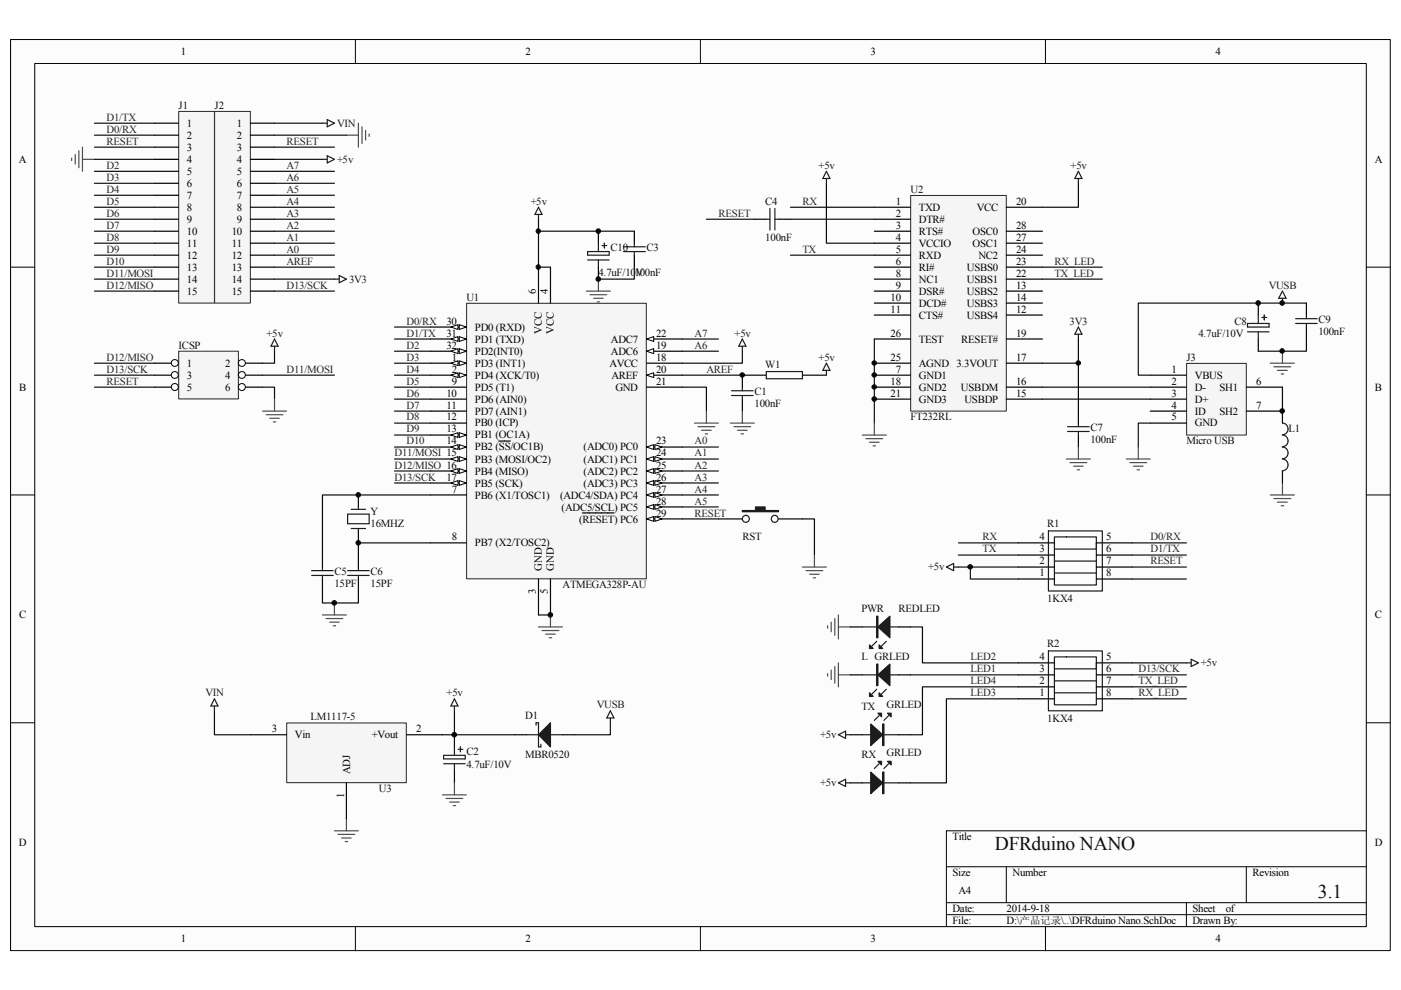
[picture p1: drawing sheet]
<svg xmlns="http://www.w3.org/2000/svg" width="297mm" height="210mm" viewBox="0 0 297 210" stroke-linecap="round" stroke-linejoin="round" font-family="sans-serif">
<path d="M2.3 8.4h292.5v193.1h-292.5z" fill="#fcfcfc"/>
<path d="M2.2 8.4h292.6v193.1h-292.6z" fill="none" stroke="#000" stroke-width=".21"/>
<path d="M7.4 13.5h282.3v183h-282.3z" fill="#fcfcfc"/>
<g fill="none" stroke="#000" stroke-width=".21">
<path d="M7.4 13.5h282.3v183h-282.3zM75.3 8.3v5.1M148.5 8.3v5.1M221.7 8.3v5.1M2.2 56.6h5.1M289.7 56.6h5.1M2.2 104.9h5.1M289.7 104.9h5.1M2.2 153.2h5.1M289.7 153.2h5.1M289.7 176.1h-89v20.4M75.3 196.5v5.1"/>
<path d="M148.5 196.5v5.1M200.7 183.8h89M200.7 191.4h89M200.7 193.9h89M213.4 183.8v7.6M221.7 196.5v5.1M251.5 191.4v5.1M264.2 183.8v7.6"/>
</g>
<path d="M99 64.3h38v58.4h-38z" fill="#f5f5f5"/>
<path d="M98.9 64.3h38.1v58.4h-38.1z" fill="none" stroke="#262626" stroke-width=".21"/>
<path d="M137.1 110h7.6" fill="none" stroke="#000" stroke-width=".25"/>
<path d="M137.1 110l1.5-.5v1z" fill="#fcfcfc"/>
<path d="M137.1 110l1.5-.5v1z" fill="none" stroke="#000" stroke-width=".21"/>
<path d="M138.8 109.5l1.6 .5-1.6 .5z" fill="#fcfcfc"/>
<path d="M138.8 109.5l1.6 .5-1.6 .5z" fill="none" stroke="#000" stroke-width=".21"/>
<path d="M91.3 69.3h7.6M123.5 108.8h6.7" fill="none" stroke="#000" stroke-width=".25"/>
<path d="M97.4 68.8l1.5 .5-1.5 .5z" fill="#fcfcfc"/>
<path d="M97.4 68.8l1.5 .5-1.5 .5z" fill="none" stroke="#000" stroke-width=".21"/>
<path d="M95.6 69.3l1.5-.5v1z" fill="#fcfcfc"/>
<path d="M95.6 69.3l1.5-.5v1z" fill="none" stroke="#000" stroke-width=".21"/>
<path d="M91.3 71.9h7.6" fill="none" stroke="#000" stroke-width=".25"/>
<path d="M97.4 71.4l1.5 .5-1.5 .5z" fill="#fcfcfc"/>
<path d="M97.4 71.4l1.5 .5-1.5 .5z" fill="none" stroke="#000" stroke-width=".21"/>
<path d="M95.6 71.9l1.5-.5v1z" fill="#fcfcfc"/>
<path d="M95.6 71.9l1.5-.5v1z" fill="none" stroke="#000" stroke-width=".21"/>
<path d="M91.3 74.5h7.6" fill="none" stroke="#000" stroke-width=".25"/>
<path d="M97.4 73.9l1.5 .6-1.5 .5z" fill="#fcfcfc"/>
<path d="M97.4 73.9l1.5 .6-1.5 .5z" fill="none" stroke="#000" stroke-width=".21"/>
<path d="M95.6 74.5l1.5-.6v1.1z" fill="#fcfcfc"/>
<path d="M95.6 74.5l1.5-.6v1.1z" fill="none" stroke="#000" stroke-width=".21"/>
<path d="M91.3 77h7.6" fill="none" stroke="#000" stroke-width=".25"/>
<path d="M97.4 76.5l1.5 .5-1.5 .5z" fill="#fcfcfc"/>
<path d="M97.4 76.5l1.5 .5-1.5 .5z" fill="none" stroke="#000" stroke-width=".21"/>
<path d="M95.6 77l1.5-.5v1z" fill="#fcfcfc"/>
<path d="M95.6 77l1.5-.5v1z" fill="none" stroke="#000" stroke-width=".21"/>
<path d="M91.3 79.5h7.6" fill="none" stroke="#000" stroke-width=".25"/>
<path d="M97.4 79l1.5 .5-1.5 .6z" fill="#fcfcfc"/>
<path d="M97.4 79l1.5 .5-1.5 .6z" fill="none" stroke="#000" stroke-width=".21"/>
<path d="M95.6 79.5l1.5-.5v1.1z" fill="#fcfcfc"/>
<path d="M95.6 79.5l1.5-.5v1.1z" fill="none" stroke="#000" stroke-width=".21"/>
<path d="M114.2 56.6v7.7M91.3 82.1h7.6M91.3 84.6h7.6M91.3 87.2h7.6M91.3 89.7h7.6M91.3 92.2h7.6M91.3 104.9h7.6M91.3 115.1h7.6M114.2 122.8v7.6" fill="none" stroke="#000" stroke-width=".25"/>
<path d="M97.4 91.7l1.5 .5-1.5 .6z" fill="#fcfcfc"/>
<path d="M97.4 91.7l1.5 .5-1.5 .6z" fill="none" stroke="#000" stroke-width=".21"/>
<path d="M95.6 92.2l1.5-.5v1.1z" fill="#fcfcfc"/>
<path d="M95.6 92.2l1.5-.5v1.1z" fill="none" stroke="#000" stroke-width=".21"/>
<path d="M91.3 94.8h7.6" fill="none" stroke="#000" stroke-width=".25"/>
<path d="M97.4 94.3l1.5 .5-1.5 .5z" fill="#fcfcfc"/>
<path d="M97.4 94.3l1.5 .5-1.5 .5z" fill="none" stroke="#000" stroke-width=".21"/>
<path d="M95.6 94.8l1.5-.5v1z" fill="#fcfcfc"/>
<path d="M95.6 94.8l1.5-.5v1z" fill="none" stroke="#000" stroke-width=".21"/>
<path d="M91.3 97.3h7.6M105.7 93.5h2.5" fill="none" stroke="#000" stroke-width=".25"/>
<path d="M97.4 96.8l1.5 .5-1.5 .5z" fill="#fcfcfc"/>
<path d="M97.4 96.8l1.5 .5-1.5 .5z" fill="none" stroke="#000" stroke-width=".21"/>
<path d="M95.6 97.3l1.5-.5v1z" fill="#fcfcfc"/>
<path d="M95.6 97.3l1.5-.5v1z" fill="none" stroke="#000" stroke-width=".21"/>
<path d="M91.3 99.9h7.6" fill="none" stroke="#000" stroke-width=".25"/>
<path d="M97.4 99.4l1.5 .5-1.5 .5z" fill="#fcfcfc"/>
<path d="M97.4 99.4l1.5 .5-1.5 .5z" fill="none" stroke="#000" stroke-width=".21"/>
<path d="M95.6 99.9l1.5-.5v1z" fill="#fcfcfc"/>
<path d="M95.6 99.9l1.5-.5v1z" fill="none" stroke="#000" stroke-width=".21"/>
<path d="M91.3 102.4h7.6" fill="none" stroke="#000" stroke-width=".25"/>
<path d="M97.4 101.9l1.5 .5-1.5 .5z" fill="#fcfcfc"/>
<path d="M97.4 101.9l1.5 .5-1.5 .5z" fill="none" stroke="#000" stroke-width=".21"/>
<path d="M95.6 102.4l1.5-.5v1z" fill="#fcfcfc"/>
<path d="M95.6 102.4l1.5-.5v1z" fill="none" stroke="#000" stroke-width=".21"/>
<path d="M137.1 77h7.6M137.1 79.5h7.6" fill="none" stroke="#000" stroke-width=".25"/>
<path d="M137.1 79.5l1.5-.5v1.1z" fill="#fcfcfc"/>
<path d="M137.1 79.5l1.5-.5v1.1z" fill="none" stroke="#000" stroke-width=".21"/>
<path d="M137.1 82.1h7.6M137.1 94.8h7.6" fill="none" stroke="#000" stroke-width=".25"/>
<path d="M137.1 94.8l1.5-.5v1z" fill="#fcfcfc"/>
<path d="M137.1 94.8l1.5-.5v1z" fill="none" stroke="#000" stroke-width=".21"/>
<path d="M138.8 94.3l1.6 .5-1.6 .5z" fill="#fcfcfc"/>
<path d="M138.8 94.3l1.6 .5-1.6 .5z" fill="none" stroke="#000" stroke-width=".21"/>
<path d="M137.1 97.3h7.6" fill="none" stroke="#000" stroke-width=".25"/>
<path d="M137.1 97.3l1.5-.5v1z" fill="#fcfcfc"/>
<path d="M137.1 97.3l1.5-.5v1z" fill="none" stroke="#000" stroke-width=".21"/>
<path d="M138.8 96.8l1.6 .5-1.6 .5z" fill="#fcfcfc"/>
<path d="M138.8 96.8l1.6 .5-1.6 .5z" fill="none" stroke="#000" stroke-width=".21"/>
<path d="M137.1 99.9h7.6" fill="none" stroke="#000" stroke-width=".25"/>
<path d="M137.1 99.9l1.5-.5v1z" fill="#fcfcfc"/>
<path d="M137.1 99.9l1.5-.5v1z" fill="none" stroke="#000" stroke-width=".21"/>
<path d="M138.8 99.4l1.6 .5-1.6 .5z" fill="#fcfcfc"/>
<path d="M138.8 99.4l1.6 .5-1.6 .5z" fill="none" stroke="#000" stroke-width=".21"/>
<path d="M137.1 102.4h7.6" fill="none" stroke="#000" stroke-width=".25"/>
<path d="M137.1 102.4l1.5-.5v1z" fill="#fcfcfc"/>
<path d="M137.1 102.4l1.5-.5v1z" fill="none" stroke="#000" stroke-width=".21"/>
<path d="M138.8 101.9l1.6 .5-1.6 .5z" fill="#fcfcfc"/>
<path d="M138.8 101.9l1.6 .5-1.6 .5z" fill="none" stroke="#000" stroke-width=".21"/>
<path d="M137.1 104.9h7.6" fill="none" stroke="#000" stroke-width=".25"/>
<path d="M137.1 104.9l1.5-.5v1.1z" fill="#fcfcfc"/>
<path d="M137.1 104.9l1.5-.5v1.1z" fill="none" stroke="#000" stroke-width=".21"/>
<path d="M138.8 104.4l1.6 .5-1.6 .6z" fill="#fcfcfc"/>
<path d="M138.8 104.4l1.6 .5-1.6 .6z" fill="none" stroke="#000" stroke-width=".21"/>
<path d="M137.1 107.5h7.6" fill="none" stroke="#000" stroke-width=".25"/>
<path d="M137.1 107.5l1.5-.5v1z" fill="#fcfcfc"/>
<path d="M137.1 107.5l1.5-.5v1z" fill="none" stroke="#000" stroke-width=".21"/>
<path d="M138.8 107l1.6 .5-1.6 .5z" fill="#fcfcfc"/>
<path d="M138.8 107l1.6 .5-1.6 .5z" fill="none" stroke="#000" stroke-width=".21"/>
<path d="M137.1 74.5h7.6" fill="none" stroke="#000" stroke-width=".25"/>
<path d="M137.1 74.5l1.5-.6v1.1z" fill="#fcfcfc"/>
<path d="M137.1 74.5l1.5-.6v1.1z" fill="none" stroke="#000" stroke-width=".21"/>
<path d="M137.1 71.9h7.6" fill="none" stroke="#000" stroke-width=".25"/>
<path d="M137.1 71.9l1.5-.5v1z" fill="#fcfcfc"/>
<path d="M137.1 71.9l1.5-.5v1z" fill="none" stroke="#000" stroke-width=".21"/>
<path d="M116.7 56.6v7.7M116.7 122.8v7.6" fill="none" stroke="#000" stroke-width=".25"/>
<path d="M193.1 41.5h20.3v45.7h-20.3z" fill="#f5f5f5"/>
<path d="M193.1 41.4h20.3v45.8h-20.3z" fill="none" stroke="#262626" stroke-width=".21"/>
<g fill="none" stroke="#000" stroke-width=".25">
<path d="M185.4 43.9h7.6M185.4 46.5h7.6M185.4 49h7.6M185.4 51.6h7.6M185.4 54.1h7.6M185.4 56.6h7.6M185.4 59.2h7.6M213.4 43.9h7.6M213.4 49h7.6M213.4 51.6h7.6M213.4 54.1h7.6M213.4 56.6h7.6"/>
<path d="M213.4 59.2h7.6M185.4 61.7h7.6M185.4 64.3h7.6M185.4 66.8h7.6M185.4 71.9h7.6M185.4 77h7.6M185.4 79.5h7.6M213.4 61.7h7.6M213.4 64.3h7.6M213.4 66.8h7.6M213.4 71.9h7.6M213.4 77h7.6"/>
<path d="M185.4 82.1h7.6M185.4 84.6h7.6M213.4 82.1h7.6M213.4 84.6h7.6M228.6 87.2v2.5M228.6 92.2v2.6M180.3 166h2.5M190.5 166h2.5"/>
</g>
<g fill="none" stroke="#1c1c1c" stroke-width=".25">
<path d="M175.2 36.3l.8 1.5h-1.5zM175.2 37.8v1.1M228.6 36.3l.8 1.5h-1.5zM228.6 37.8v1.1M228.6 70.9v1M228.6 69.3l.8 1.6h-1.5zM226.4 91.5h4.5M226.4 90.5h4.5M228.6 89.7v.8M228.6 91.5v.7M182.8 166h7.7M186.4 161.9l-1 1"/>
<path d="M188.4 161.9l-1 1"/>
</g>
<path d="M175.2 38.9v12.7h10.2M228.6 38.9v5h-7.6M221 82.1h22.9M221 84.6h22.9" fill="none" stroke="#0e0e0e" stroke-width=".25"/>
<path d="M184.6 163.7l2.6 2.3-2.6 2.3z" fill="#1c1c1c"/>
<path d="M184.6 163.7l2.6 2.3-2.6 2.3zM187.2 163.7h.2v4.6h-.2zM187.3 163.7v4.6" fill="none" stroke="#1c1c1c" stroke-width=".25"/>
<path d="M188.2 161.4h.7v.8z" fill="#1c1c1c"/>
<path d="M188.2 161.4h.7v.8z" fill="none" stroke="#1c1c1c" stroke-width=".25"/>
<path d="M186.1 161.4h.8v.8z" fill="#1c1c1c"/>
<path d="M182.8 155.8h7.7M186.4 151.7l-1 1M188.4 151.7l-1 1M186.1 161.4h.8v.8z" fill="none" stroke="#1c1c1c" stroke-width=".25"/>
<path d="M180.3 155.8h2.5M190.5 155.8h2.5" fill="none" stroke="#000" stroke-width=".25"/>
<path d="M184.6 153.5l2.6 2.3-2.6 2.3z" fill="#1c1c1c"/>
<path d="M184.6 153.5l2.6 2.3-2.6 2.3zM187.2 153.5h.2v4.6h-.2zM187.3 153.5v4.6" fill="none" stroke="#1c1c1c" stroke-width=".25"/>
<path d="M188.2 151.2h.7v.8z" fill="#1c1c1c"/>
<path d="M188.2 151.2h.7v.8z" fill="none" stroke="#1c1c1c" stroke-width=".25"/>
<path d="M186.1 151.2h.8v.8z" fill="#1c1c1c"/>
<g fill="none" stroke="#1c1c1c" stroke-width=".25">
<path d="M114.2 43.9l.7 1.6h-1.5zM114.2 45.5v1M124.6 53.3h4.6v.8h-4.6zM124.6 55.1h4.6M126.9 51.6v1.7M126.9 55.1v1.5M127.6 52.1h1M128.1 51.6v1M132.2 53.3h4.6M132.2 52.3h4.6M134.5 51.6v.7M134.5 53.3v.8"/>
<path d="M162.5 46.5h.7M163.2 44.2v4.6M164.3 46.5h.8M164.3 44.2v4.6M157.4 71.9l.8 1.5h-1.6zM157.4 73.4v1.1M264.5 68.6h4.6v.7h-4.6zM264.5 70.4h4.6M266.8 66.8v1.8M266.8 70.4v1.5M267.5 67.3h1.1M268.1 66.8v1"/>
<path d="M274.7 68.6h4.6M274.7 67.6h4.6M277 66.8v.8M277 68.6v.7M155.1 83.9h4.6M155.1 82.8h4.6M157.4 82.1v.7M157.4 83.9v.7M73.7 109h4.6v2h-4.6zM74.5 108h3M74.5 112.1h3M76 107.5v.5"/>
<path d="M76 112.1v.5M66.1 121h4.6M66.1 122h4.6M68.4 120.2v.8M68.4 122v.8M73.7 121h4.6M73.7 122h4.6M76 120.2v.8M76 122v.8M96.3 158.4v1.7M97.1 158.9h1M97.6 158.4v1"/>
<path d="M111.6 155.8h2.6M113.7 153.8v-.6h.5v5.2h.5v-.6M116.7 155.8h2.5M177.8 155.8l1.5-.8v1.5zM179.3 155.8h1M186.1 151.2h.8v.8zM94.1 160.1h4.5v.8h-4.5zM94.1 161.9h4.5M96.3 161.9v1.5"/>
</g>
<g fill="none" stroke="#0e0e0e" stroke-width=".25">
<path d="M114.2 49h20.3M134.5 56.6v2.6h-7.6M149.8 46.5h10.1M167.6 54.1h17.8M167.6 43.9h17.8M167.6 46.5h17.8M83.6 71.9h7.7M83.6 74.5h7.7M83.6 69.3h7.7M83.6 79.5h7.7M83.6 77h7.7M144.7 71.9h7.6"/>
<path d="M144.7 74.5h7.6M144.7 79.5h12.7M157.4 74.5v2.5h-12.7M277 71.9v2.6h-10.2M83.6 94.8h7.7M83.6 97.3h7.7M83.6 99.9h7.7M83.6 82.1h7.7M83.6 84.6h7.7M83.6 87.2h7.7M83.6 89.7h7.7M83.6 92.2h7.7"/>
<path d="M144.7 82.1h5.1v5.1M144.7 94.8h7.6M144.7 97.3h7.6M144.7 99.9h7.6M83.6 102.4h7.7M91.3 104.9h-22.9v12.8M91.3 115.1h-15.3v2.6M144.7 102.4h7.6M144.7 104.9h7.6M144.7 107.5h7.6M144.7 110h7.6M170.1 110h2.6v7.7"/>
<path d="M68.4 125.3v2.5h7.6v-2.5M114.2 130.4h2.5"/>
</g>
<g fill="none" stroke="#000" stroke-width=".25">
<path d="M126.9 49v2.6M126.9 56.6v2.6M134.5 49v2.6M134.5 54.1v2.5M159.9 46.5h2.6M165.1 46.5h2.5M157.4 79.5v2.6M266.8 64.3v2.5M266.8 71.9v2.6M277 64.3v2.5M277 69.3v2.6M157.4 84.6v2.6"/>
<path d="M68.4 117.7v2.5M76 104.9v2.6M76 112.6v2.5M76 117.7v2.5M68.4 122.8v2.5M76 122.8v2.5M96.3 155.8v2.6M109 155.8h2.6M119.2 155.8h2.6M96.3 163.4v2.6"/>
</g>
<g fill="none" stroke="#4c4c4c" stroke-width=".25">
<path d="M126.9 59.2v2.5M124.3 61.7h5.1M125.1 62.5h3.5M125.9 63.2h2M126.6 64h.5M269.3 77h5.1M270.1 77.8h3.6M270.8 78.5h2.1M271.6 79.3h.6M271.9 74.5v2.5M147.2 89.7h5.1M148 90.5h3.5"/>
<path d="M148.8 91.2h2M149.5 92h.5M149.8 87.2v2.5M154.9 89.7h5M155.6 90.5h3.6M156.4 91.2h2M157.1 92h.5M157.4 87.2v2.5M226.1 97.3h5.1M226.9 98.1h3.5M227.6 98.8h2.1M228.4 99.6h.5"/>
<path d="M228.6 94.8v2.5M172.7 117.7v2.5M68.4 130.4h5M69.1 131.1h3.6M69.9 131.9h2M70.7 132.7h.5M70.9 127.8v2.6M114.2 132.9h5M114.9 133.7h3.6M115.7 134.5h2M116.5 135.2h.5M116.7 130.4v2.5"/>
<path d="M170.1 120.2h5.1M170.9 121h3.6M171.7 121.8h2M172.4 122.5h.5M175.5 132.7v.5M176.2 131.9v2M177 131.1v3.6M177.8 132.9h2.5M177.8 130.4v5.1"/>
</g>
<path d="M114.2 155.8l2.5-2.6v5.2z" fill="#1c1c1c"/>
<path d="M45.5 148.2l.7 1.5h-1.5zM45.5 149.7v1M96.3 148.2l.8 1.5h-1.5zM96.3 149.7v1M114.2 155.8l2.5-2.6v5.2zM129.4 150.7l.8 1.5h-1.6zM129.4 152.2v1" fill="none" stroke="#1c1c1c" stroke-width=".25"/>
<path d="M45.5 150.7v5.1h7.6M96.3 155.8h12.7M129.4 153.2v2.6h-7.6" fill="none" stroke="#0e0e0e" stroke-width=".25"/>
<path d="M175.5 142.8v.5M176.2 142.1v2M177 141.3v3.6M177.8 140.5v5.1M177.8 143.1h2.5M70.9 176.1h5.1M71.7 176.9h3.5M72.4 177.7h2.1M73.2 178.4h.5M73.4 173.6v2.5" fill="none" stroke="#4c4c4c" stroke-width=".25"/>
<path d="M37.9 74.5h12.6v10.1h-12.6z" fill="#f5f5f5"/>
<path d="M37.9 74.5h12.6v10.1h-12.6z" fill="none" stroke="#262626" stroke-width=".21"/>
<path d="M32.8 77h5" fill="none" stroke="#000" stroke-width=".25"/>
<circle cx="37.1" cy="77" r=".74" fill="#fcfcfc"/>
<circle cx="37.1" cy="77" r=".74" fill="none" stroke="#000" stroke-width=".21"/>
<path d="M50.5 77h5.2" fill="none" stroke="#000" stroke-width=".25"/>
<circle cx="51.3" cy="77" r=".73" fill="#fcfcfc"/>
<circle cx="51.3" cy="77" r=".73" fill="none" stroke="#000" stroke-width=".21"/>
<path d="M32.8 79.5h5" fill="none" stroke="#000" stroke-width=".25"/>
<circle cx="37.1" cy="79.5" r=".74" fill="#fcfcfc"/>
<circle cx="37.1" cy="79.5" r=".74" fill="none" stroke="#000" stroke-width=".21"/>
<path d="M50.5 79.5h5.2" fill="none" stroke="#000" stroke-width=".25"/>
<circle cx="51.3" cy="79.5" r=".73" fill="#fcfcfc"/>
<circle cx="51.3" cy="79.5" r=".73" fill="none" stroke="#000" stroke-width=".21"/>
<path d="M32.8 82.1h5" fill="none" stroke="#000" stroke-width=".25"/>
<circle cx="37.1" cy="82.1" r=".74" fill="#fcfcfc"/>
<circle cx="37.1" cy="82.1" r=".74" fill="none" stroke="#000" stroke-width=".21"/>
<path d="M50.5 82.1h5.2" fill="none" stroke="#000" stroke-width=".25"/>
<circle cx="51.3" cy="82.1" r=".74" fill="#fcfcfc"/>
<circle cx="51.3" cy="82.1" r=".74" fill="none" stroke="#000" stroke-width=".21"/>
<path d="M20 77h12.8M20 79.5h12.8M55.7 79.5h15.2M58.2 74.5v2.5h-2.5M20 82.1h12.8M55.7 82.1h2.5v2.5" fill="none" stroke="#0e0e0e" stroke-width=".25"/>
<path d="M55.7 87.2h5M56.4 87.9h3.6M57.2 88.7h2M58 89.5h.5M58.2 84.6v2.6" fill="none" stroke="#4c4c4c" stroke-width=".25"/>
<path d="M58.2 71.9l.8 1.5h-1.6zM58.2 73.4v1.1" fill="none" stroke="#1c1c1c" stroke-width=".25"/>
<path d="M152.3 110h5.1M165.1 110h5" fill="none" stroke="#000" stroke-width=".25"/>
<path d="M157.4 108.2h2.8v-.7h2v.7h2.9v.3h-7.7z" fill-rule="evenodd" fill="#1c1c1c"/>
<g fill="none" stroke="#1c1c1c" stroke-width=".25">
<path d="M162.5 78.8h7.6v1.5h-7.6zM175.2 77l.8 1.5h-1.5zM175.2 78.5v1M157.4 108.2h2.8v-.7h2v.7h2.9v.3h-7.7zM200.7 120.2l1.5-.7v1.5zM202.2 120.2h1M252.6 139.8l1.5 .7-1.5 .8zM251.5 140.5h1.1"/>
<circle cx="158.1" cy="110" r=".74"/>
<circle cx="164.2" cy="110" r=".73"/>
</g>
<path d="M157.4 79.5h5.1M170.1 79.5h5.1" fill="none" stroke="#000" stroke-width=".25"/>
<g fill="none" stroke="#0e0e0e" stroke-width=".25">
<path d="M221 56.6h12.7M221 59.2h12.7M185.4 71.9v17.8M203.2 115.1h12.7M203.2 117.7h12.7M240.1 115.1h11.4M240.1 117.7h11.4M193 132.9h2.6v7.6h20.3M203.2 120.2h12.7M205.7 120.2v2.6h10.2M240.1 120.2h11.4M240.1 122.8h11.4"/>
<path d="M193 143.1h22.9M215.9 145.6h-20.3v10.2h-2.6M215.9 148.2h-15.2v17.8h-7.7M240.1 143.1h11.4M240.1 140.5h11.4M240.1 145.6h11.4M240.1 148.2h11.4"/>
</g>
<path d="M182.8 92.2h5.1M183.6 93h3.6M184.4 93.8h2M185.1 94.5h.5M185.4 89.7v2.5" fill="none" stroke="#4c4c4c" stroke-width=".25"/>
<path d="M45.5 23.7h7.6v40.6h-7.6z" fill="#f5f5f5"/>
<path d="M45.5 23.6h7.6v40.7h-7.6z" fill="none" stroke="#262626" stroke-width=".21"/>
<g fill="none" stroke="#000" stroke-width=".25">
<path d="M53.1 26.1h5.1M53.1 28.7h5.1M53.1 31.2h5.1M53.1 33.8h5.1M53.1 36.3h5.1M53.1 38.9h5.1M53.1 41.4h5.1M53.1 43.9h5.1M53.1 46.5h5.1M53.1 49h5.1M53.1 51.6h5.1M53.1 54.1h5.1"/>
<path d="M53.1 56.6h5.1M53.1 59.2h5.1M53.1 61.7h5.1"/>
</g>
<path d="M37.9 23.7h7.6v40.6h-7.6z" fill="#f5f5f5"/>
<path d="M37.9 23.6h7.6v40.7h-7.6z" fill="none" stroke="#262626" stroke-width=".21"/>
<g fill="none" stroke="#000" stroke-width=".25">
<path d="M32.8 26.1h5M32.8 28.7h5M32.8 31.2h5M32.8 33.8h5M32.8 36.3h5M32.8 38.9h5M32.8 41.4h5M32.8 43.9h5M32.8 46.5h5M32.8 49h5M32.8 51.6h5M32.8 54.1h5"/>
<path d="M32.8 56.6h5M32.8 59.2h5M32.8 61.7h5"/>
</g>
<g fill="none" stroke="#0e0e0e" stroke-width=".25">
<path d="M20 26.1h12.8M20 28.7h12.8M20 31.2h12.8M20 36.3h12.8M20 38.9h12.8M58.2 31.2h12.7M58.2 36.3h12.7M58.2 38.9h12.7M20 41.4h12.8M20 43.9h12.8M20 46.5h12.8M20 49h12.8"/>
<path d="M20 51.6h12.8M20 54.1h12.8M20 56.6h12.8M20 59.2h12.8M58.2 41.4h12.7M58.2 43.9h12.7M58.2 46.5h12.7M58.2 49h12.7M58.2 51.6h12.7M58.2 54.1h12.7M58.2 56.6h12.7M20 61.7h12.8"/>
<path d="M58.2 61.7h12.7"/>
</g>
<path d="M15.2 33.5v.5M16 32.8v2M16.7 32v3.6M17.5 31.2v5.1M17.5 33.8h2.5M73.4 28.7h2.6M76 26.1v5.1M76.7 26.9v3.5M77.5 27.6v2.1M78.3 28.4v.5" fill="none" stroke="#4c4c4c" stroke-width=".25"/>
<path d="M68.4 33.8h1M68.4 26.1h1M69.4 33l1.5 .8-1.5 .7zM69.4 25.4l1.5 .7-1.5 .8zM70.9 59.2h1M71.9 58.4l1.5 .8-1.5 .7z" fill="none" stroke="#1c1c1c" stroke-width=".25"/>
<path d="M251.6 77.1h12.6v15.1h-12.6z" fill="#f5f5f5"/>
<path d="M251.6 77h12.6v15.2h-12.6z" fill="none" stroke="#262626" stroke-width=".21"/>
<path d="M243.9 79.5h7.6M243.9 82.1h7.6M243.9 84.6h7.6M243.9 87.2h7.6M243.9 89.7h7.6M264.2 82.1h7.7M264.2 87.2h7.7M180.3 132.9h2.5M190.5 132.9h2.5" fill="none" stroke="#000" stroke-width=".25"/>
<path d="M277 64.3h-35.7v15.2h2.6M243.9 89.7h-2.6v5.1" fill="none" stroke="#0e0e0e" stroke-width=".25"/>
<path d="M238.8 97.3h5.1M239.6 98.1h3.5M240.3 98.8h2.1M241.1 99.6h.5M241.3 94.8v2.5M269.3 104.9h5.1M270.1 105.7h3.6M270.8 106.5h2.1M271.6 107.2h.6M271.9 102.4v2.5" fill="none" stroke="#4c4c4c" stroke-width=".25"/>
<path d="M271.9 61.7l.8 1.5h-1.6zM271.9 63.2v1.1M182.8 132.9h7.7M185.9 136l-1 1M187.9 136l-1 1" fill="none" stroke="#1c1c1c" stroke-width=".25"/>
<path d="M186.1 132.9l2.6-2.3v4.6z" fill="#1c1c1c"/>
<path d="M185.9 130.6h.2v4.6h-.2zM186 130.6v4.6M186.1 132.9l2.6-2.3v4.6z" fill="none" stroke="#1c1c1c" stroke-width=".25"/>
<path d="M184.4 136.7l.7 .8h-.7z" fill="#1c1c1c"/>
<path d="M184.4 136.7l.7 .8h-.7z" fill="none" stroke="#1c1c1c" stroke-width=".25"/>
<path d="M186.4 136.7l.8 .8h-.8z" fill="#1c1c1c"/>
<path d="M186.4 136.7l.8 .8h-.8zM182.8 143.1h7.7M185.9 146.1l-1 1.1M187.9 146.1l-1 1.1" fill="none" stroke="#1c1c1c" stroke-width=".25"/>
<path d="M180.3 143.1h2.5M190.5 143.1h2.5" fill="none" stroke="#000" stroke-width=".25"/>
<path d="M186.1 143.1l2.6-2.3v4.6z" fill="#1c1c1c"/>
<path d="M185.9 140.8h.2v4.6h-.2zM186 140.8v4.6M186.1 143.1l2.6-2.3v4.6z" fill="none" stroke="#1c1c1c" stroke-width=".25"/>
<path d="M184.4 146.9l.7 .8h-.7z" fill="#1c1c1c"/>
<path d="M184.4 146.9l.7 .8h-.7z" fill="none" stroke="#1c1c1c" stroke-width=".25"/>
<path d="M186.4 146.9l.8 .8h-.8z" fill="#1c1c1c"/>
<g fill="none" stroke="#1c1c1c" stroke-width=".25">
<path d="M271.9 89.7a1.25 1.25 0 0 1 1.2 1.3 1.25 1.25 0 0 1-1.2 1.2M271.9 92.2a1.25 1.25 0 0 1 1.2 1.3 1.25 1.25 0 0 1-1.2 1.2M271.9 94.8a1.25 1.25 0 0 1 1.2 1.3 1.25 1.25 0 0 1-1.2 1.2M271.9 97.3a1.25 1.25 0 0 1 1.2 1.3 1.25 1.25 0 0 1-1.2 1.2M222.3 112.6h11.4v12.7h-11.4zM223.6 113.8h8.8v2.6h-8.8zM223.6 119h8.8M232.4 115.1v8.9h-8.8v-7.6M222.3 138h11.4v12.7h-11.4zM223.6 139.3h8.8v2.5h-8.8zM223.6 121.5h8.8M186.4 146.9l.8 .8h-.8z"/>
<path d="M223.6 144.4h8.8M223.6 146.9h8.8M232.4 140.5v8.9h-8.8v-7.6"/>
</g>
<g fill="none" stroke="#000" stroke-width=".25">
<path d="M271.9 82.1v7.6M271.9 99.9v2.5M215.9 117.7h7.7M215.9 115.1h7.7M232.4 117.7h7.7M232.4 115.1h7.7M215.9 122.8h7.7M215.9 120.2h7.7M232.4 122.8h7.7M232.4 120.2h7.7M215.9 148.2h7.7M215.9 145.6h7.7"/>
<path d="M215.9 143.1h7.7M215.9 140.5h7.7M232.4 148.2h7.7M232.4 145.6h7.7M232.4 143.1h7.7M232.4 140.5h7.7"/>
</g>
<path d="M20 33.8h12.8M58.2 33.8h10.2M58.2 28.7h15.2M58.2 26.1h10.2M58.2 59.2h12.7M114.2 46.5v10.1h2.5M221 77h7.6M228.6 71.9v15.3M96.3 150.7v5.1h-2.5" fill="none" stroke="#0e0e0e" stroke-width=".25"/>
<path d="M60.8 153.3h25.3v12.6h-25.3z" fill="#f5f5f5"/>
<path d="M60.8 153.3h25.3v12.6h-25.3z" fill="none" stroke="#262626" stroke-width=".21"/>
<path d="M53.1 155.8h7.6M86.2 155.8h7.6M73.4 166v7.6" fill="none" stroke="#000" stroke-width=".25"/>
<path d="M93.8 168.5h5.1M94.6 169.3h3.5M95.3 170.1h2.1M96.1 170.8h.5M96.3 166v2.5" fill="none" stroke="#4c4c4c" stroke-width=".25"/>
<path d="M177.8 166l1.5-.8v1.6zM179.3 166h1" fill="none" stroke="#1c1c1c" stroke-width=".25"/>
<circle cx="70.9" cy="127.8" r=".49" fill="#0e0e0e"/>
<circle cx="70.9" cy="127.8" r=".49" fill="none" stroke="#0e0e0e" stroke-width=".21"/>
<circle cx="76" cy="115.1" r=".49" fill="#0e0e0e"/>
<circle cx="76" cy="115.1" r=".49" fill="none" stroke="#0e0e0e" stroke-width=".21"/>
<circle cx="76" cy="104.9" r=".49" fill="#0e0e0e"/>
<circle cx="76" cy="104.9" r=".49" fill="none" stroke="#0e0e0e" stroke-width=".21"/>
<circle cx="96.3" cy="155.8" r=".49" fill="#0e0e0e"/>
<circle cx="96.3" cy="155.8" r=".49" fill="none" stroke="#0e0e0e" stroke-width=".21"/>
<circle cx="114.1" cy="56.6" r=".48" fill="#0e0e0e"/>
<circle cx="114.1" cy="56.6" r=".48" fill="none" stroke="#0e0e0e" stroke-width=".21"/>
<circle cx="114.1" cy="49" r=".48" fill="#0e0e0e"/>
<circle cx="114.1" cy="49" r=".48" fill="none" stroke="#0e0e0e" stroke-width=".21"/>
<circle cx="116.7" cy="130.4" r=".49" fill="#0e0e0e"/>
<circle cx="116.7" cy="130.4" r=".49" fill="none" stroke="#0e0e0e" stroke-width=".21"/>
<circle cx="126.8" cy="59.2" r=".49" fill="#0e0e0e"/>
<circle cx="126.8" cy="59.2" r=".49" fill="none" stroke="#0e0e0e" stroke-width=".21"/>
<circle cx="126.8" cy="49" r=".49" fill="#0e0e0e"/>
<circle cx="126.8" cy="49" r=".49" fill="none" stroke="#0e0e0e" stroke-width=".21"/>
<circle cx="157.4" cy="79.5" r=".48" fill="#0e0e0e"/>
<circle cx="157.4" cy="79.5" r=".48" fill="none" stroke="#0e0e0e" stroke-width=".21"/>
<circle cx="185.4" cy="84.6" r=".48" fill="#0e0e0e"/>
<circle cx="185.4" cy="84.6" r=".48" fill="none" stroke="#0e0e0e" stroke-width=".21"/>
<circle cx="185.4" cy="82" r=".48" fill="#0e0e0e"/>
<circle cx="185.4" cy="82" r=".48" fill="none" stroke="#0e0e0e" stroke-width=".21"/>
<circle cx="185.4" cy="79.5" r=".48" fill="#0e0e0e"/>
<circle cx="185.4" cy="79.5" r=".48" fill="none" stroke="#0e0e0e" stroke-width=".21"/>
<circle cx="185.4" cy="77" r=".48" fill="#0e0e0e"/>
<circle cx="185.4" cy="77" r=".48" fill="none" stroke="#0e0e0e" stroke-width=".21"/>
<circle cx="205.7" cy="120.2" r=".48" fill="#0e0e0e"/>
<circle cx="205.7" cy="120.2" r=".48" fill="none" stroke="#0e0e0e" stroke-width=".21"/>
<circle cx="228.6" cy="77" r=".48" fill="#0e0e0e"/>
<circle cx="228.6" cy="77" r=".48" fill="none" stroke="#0e0e0e" stroke-width=".21"/>
<circle cx="266.8" cy="64.2" r=".49" fill="#0e0e0e"/>
<circle cx="266.8" cy="64.2" r=".49" fill="none" stroke="#0e0e0e" stroke-width=".21"/>
<circle cx="271.8" cy="87.1" r=".48" fill="#0e0e0e"/>
<circle cx="271.8" cy="87.1" r=".48" fill="none" stroke="#0e0e0e" stroke-width=".21"/>
<circle cx="271.8" cy="74.4" r=".48" fill="#0e0e0e"/>
<circle cx="271.8" cy="74.4" r=".48" fill="none" stroke="#0e0e0e" stroke-width=".21"/>
<circle cx="271.8" cy="64.2" r=".49" fill="#0e0e0e"/>
<circle cx="271.8" cy="64.2" r=".49" fill="none" stroke="#0e0e0e" stroke-width=".21"/>
<g font-size="4.1" fill="#0e0e0e">
<text x="210.9" y="180.3">DFRduino NANO</text>
<text x="279.4" y="190.5">3.1</text>
</g>
<g font-size="2.3">
<text x="38.3" y="11.6">1</text>
<text x="111.4" y="11.6">2</text>
<text x="184.6" y="11.6">3</text>
<text x="257.7" y="11.6">4</text>
<text x="39.6" y="26.9">1</text>
<text x="39.6" y="29.4">2</text>
<text x="50.2" y="26.9">1</text>
<text x="50.2" y="29.4">2</text>
<text x="4" y="34.5">A</text>
<text x="39.6" y="32">3</text>
<text x="39.6" y="34.5">4</text>
<text x="50.2" y="32">3</text>
<text x="50.2" y="34.5">4</text>
<text x="291.5" y="34.5">A</text>
<text x="39.6" y="37">5</text>
<text x="39.6" y="39.6">6</text>
<text x="50.2" y="37">5</text>
<text x="50.2" y="39.6">6</text>
<text x="39.6" y="42.1">7</text>
<text x="39.6" y="44.7">8</text>
<text x="39.6" y="47.2">9</text>
<text x="50.2" y="42.1">7</text>
<text x="50.2" y="44.7">8</text>
<text x="50.2" y="47.2">9</text>
<text x="189.9" y="43.4">1</text>
<text x="189.9" y="45.9">2</text>
<text x="194.8" y="44.7">TXD</text>
<text x="194.8" y="47.2">DTR#</text>
<text x="207.1" y="44.7">VCC</text>
<text x="215.4" y="43.4">20</text>
<text x="39.6" y="49.7">10</text>
<text x="39.6" y="52.3">11</text>
<text x="49.1" y="49.7">10</text>
<text x="49.1" y="52.3">11</text>
<text x="189.9" y="48.5">3</text>
<text x="189.9" y="51">4</text>
<text x="189.9" y="53.6">5</text>
<text x="194.8" y="49.7">RTS#</text>
<text x="194.8" y="52.3">VCCIO</text>
<text x="206.2" y="52.3">OSC1</text>
<text x="206.2" y="49.7">OSC0</text>
<text x="215.4" y="53.6">24</text>
<text x="215.4" y="51">27</text>
<text x="215.4" y="48.5">28</text>
<text x="39.6" y="54.8">12</text>
<text x="39.6" y="57.4">13</text>
<text x="39.6" y="59.9">14</text>
<text x="49.1" y="54.8">12</text>
<text x="49.1" y="57.4">13</text>
<text x="49.1" y="59.9">14</text>
<text x="189.9" y="58.7">8</text>
<text x="189.9" y="56.1">6</text>
<text x="194.8" y="59.9">NC1</text>
<text x="194.8" y="54.8">RXD</text>
<text x="194.8" y="57.4">RI#</text>
<text x="205" y="59.9">USBS1</text>
<text x="205" y="57.4">USBS0</text>
<text x="207.4" y="54.8">NC2</text>
<text x="215.4" y="58.7">22</text>
<text x="215.4" y="56.1">23</text>
<text x="39.6" y="62.5">15</text>
<text x="49.1" y="62.5">15</text>
<text x="113.6" y="62.3" transform="rotate(-90 113.6 62.3)">6</text>
<text x="116.2" y="62.3" transform="rotate(-90 116.2 62.3)">4</text>
<text x="188.8" y="63.8">10</text>
<text x="189.9" y="61.2">9</text>
<text x="194.8" y="62.5">DSR#</text>
<text x="194.8" y="65">DCD#</text>
<text x="205" y="65">USBS3</text>
<text x="205" y="62.5">USBS2</text>
<text x="215.4" y="63.8">14</text>
<text x="215.4" y="61.2">13</text>
<text x="94.7" y="68.8">30</text>
<text x="94.7" y="71.4">31</text>
<text x="100.7" y="70.1">PD0 (RXD)</text>
<text x="114.9" y="70.8" transform="rotate(-90 114.9 70.8)">VCC</text>
<text x="117.4" y="70.8" transform="rotate(-90 117.4 70.8)">VCC</text>
<text x="139.1" y="71.4">22</text>
<text x="188.8" y="66.3">11</text>
<text x="188.8" y="71.4">26</text>
<text x="194.8" y="67.6">CTS#</text>
<text x="205" y="67.6">USBS4</text>
<text x="215.4" y="66.3">12</text>
<text x="215.4" y="71.4">19</text>
<text x="39.6" y="77.7">1</text>
<text x="47.7" y="77.7">2</text>
<text x="94.7" y="73.9">32</text>
<text x="95.8" y="76.5">1</text>
<text x="100.7" y="72.6">PD1 (TXD)</text>
<text x="100.7" y="75.2">PD2(INT0)</text>
<text x="100.7" y="77.7">PD3 (INT1)</text>
<text x="129.2" y="77.7">AVCC</text>
<text x="129.5" y="75.2">ADC6</text>
<text x="129.5" y="72.6">ADC7</text>
<text x="139.1" y="76.5">18</text>
<text x="139.1" y="73.9">19</text>
<text x="188.8" y="76.5">25</text>
<text x="194.8" y="72.6">TEST</text>
<text x="194.8" y="77.7">AGND 3.3VOUT</text>
<text x="203.8" y="72.6">RESET#</text>
<text x="215.4" y="76.5">17</text>
<text x="4.1" y="82.8">B</text>
<text x="39.6" y="80.3">3</text>
<text x="39.6" y="82.8">5</text>
<text x="47.7" y="80.3">4</text>
<text x="47.7" y="82.8">6</text>
<text x="95.8" y="79">2</text>
<text x="95.8" y="81.5">9</text>
<text x="100.7" y="80.3">PD4 (XCK/T0)</text>
<text x="100.7" y="82.8">PD5 (T1)</text>
<text x="129.7" y="80.3">AREF</text>
<text x="130.5" y="82.8">GND</text>
<text x="139.1" y="79">20</text>
<text x="139.1" y="81.5">21</text>
<text x="188.8" y="81.5">18</text>
<text x="189.9" y="79">7</text>
<text x="194.8" y="80.3">GND1</text>
<text x="194.8" y="82.8">GND2</text>
<text x="203.7" y="82.8">USBDM</text>
<text x="215.4" y="81.5">16</text>
<text x="248.4" y="79">1</text>
<text x="248.4" y="81.5">2</text>
<text x="253.3" y="80.3">VBUS</text>
<text x="253.3" y="82.8">D-</text>
<text x="258.6" y="82.8">SH1</text>
<text x="266.3" y="81.5">6</text>
<text x="291.5" y="82.8">B</text>
<text x="94.7" y="84.1">10</text>
<text x="94.7" y="86.6">11</text>
<text x="94.7" y="89.2">12</text>
<text x="100.7" y="85.3">PD6 (AIN0)</text>
<text x="100.7" y="87.9">PD7 (AIN1)</text>
<text x="188.8" y="84.1">21</text>
<text x="194.8" y="85.3">GND3</text>
<text x="204.5" y="85.3">USBDP</text>
<text x="215.4" y="84.1">15</text>
<text x="248.4" y="84.1">3</text>
<text x="248.4" y="86.6">4</text>
<text x="248.4" y="89.2">5</text>
<text x="253.3" y="85.3">D+</text>
<text x="253.3" y="87.9">ID</text>
<text x="258.6" y="87.9">SH2</text>
<text x="266.3" y="86.6">7</text>
<text x="94.7" y="91.7">13</text>
<text x="94.7" y="94.2">14</text>
<text x="100.7" y="90.4">PB0 (ICP)</text>
<text x="100.7" y="93">PB1 (OC1A)</text>
<text x="100.7" y="95.5">PB2 (SS/OC1B)</text>
<text x="123.7" y="95.5">(ADC0) PC0</text>
<text x="139.1" y="94.2">23</text>
<text x="253.3" y="90.4">GND</text>
<text x="94.7" y="101.9">17</text>
<text x="100.7" y="98.1">PB3 (MOSI/OC2)</text>
<text x="100.7" y="100.6">PB4 (MISO)</text>
<text x="123.7" y="98.1">(ADC1) PC1</text>
<text x="123.7" y="100.6">(ADC2) PC2</text>
<text x="139.1" y="96.8">24</text>
<text x="139.1" y="99.4">25</text>
<text x="139.1" y="101.9">26</text>
<text x="95.8" y="104.4">7</text>
<text x="100.7" y="105.7">PB6 (X1/TOSC1)</text>
<text x="100.7" y="103.2">PB5 (SCK)</text>
<text x="118.7" y="105.7">(ADC4/SDA) PC4</text>
<text x="123.7" y="103.2">(ADC3) PC3</text>
<text x="139.1" y="107">28</text>
<text x="139.1" y="104.4">27</text>
<text x="119.1" y="108.2">(ADC5/SCL) PC5</text>
<text x="122.8" y="110.8">(RESET) PC6</text>
<text x="139.1" y="109.5">29</text>
<text x="95.8" y="114.6">8</text>
<text x="100.7" y="115.9">PB7 (X2/TOSC2)</text>
<text x="220.4" y="119.7">2</text>
<text x="220.4" y="117.1">3</text>
<text x="220.4" y="114.6">4</text>
<text x="234.5" y="114.6">5</text>
<text x="234.5" y="117.1">6</text>
<text x="234.5" y="119.7">7</text>
<text x="113.6" y="125.9" transform="rotate(-90 113.6 125.9)">3</text>
<text x="114.9" y="121" transform="rotate(-90 114.9 121)">GND</text>
<text x="116.2" y="125.9" transform="rotate(-90 116.2 125.9)">5</text>
<text x="117.4" y="121" transform="rotate(-90 117.4 121)">GND</text>
<text x="220.4" y="122.2">1</text>
<text x="234.5" y="122.2">8</text>
<text x="4.1" y="131.1">C</text>
<text x="291.5" y="131.1">C</text>
<text x="220.4" y="142.6">3</text>
<text x="220.4" y="140">4</text>
<text x="234.5" y="140">5</text>
<text x="234.5" y="142.6">6</text>
<text x="220.4" y="147.7">1</text>
<text x="220.4" y="145.1">2</text>
<text x="234.5" y="145.1">7</text>
<text x="234.5" y="147.7">8</text>
<text x="57.6" y="155.3">3</text>
<text x="88.2" y="155.3">2</text>
<text x="62.5" y="156.5">Vin</text>
<text x="78.8" y="156.5">+Vout</text>
<text x="74.2" y="164.2" transform="rotate(-90 74.2 164.2)">ADJ</text>
<text x="72.9" y="169.2" transform="rotate(-90 72.9 169.2)">1</text>
<text x="4" y="179.4">D</text>
<text x="201.9" y="178.1">Title</text>
<text x="291.5" y="179.4">D</text>
<text x="201.9" y="185.8">Size</text>
<text x="214.7" y="185.8">Number</text>
<text x="265.6" y="185.8">Revision</text>
<text x="203.2" y="189.6">A4</text>
<text x="201.9" y="193.4">Date:</text>
<text x="201.9" y="196">File:</text>
<text x="213.4" y="193.4">2014-9-18</text>
<text x="213.4" y="196">D:\产产产产\..\DFRduino Nano.SchDoc</text>
<text x="252.8" y="196">Drawn By:</text>
<text x="252.8" y="193.4">Sheet</text>
<text x="259.9" y="193.4">of</text>
<text x="38.3" y="199.8">1</text>
<text x="111.4" y="199.8">2</text>
<text x="184.6" y="199.8">3</text>
<text x="257.7" y="199.8">4</text>
</g>
<g font-size="2.3" fill="#0e0e0e">
<text x="37.8" y="23.1">J1</text>
<text x="45.5" y="23.1">J2</text>
<text x="193" y="40.9">U2</text>
<text x="162.3" y="43.4">C4</text>
<text x="129.5" y="53.3">C10</text>
<text x="137.1" y="53.3">C3</text>
<text x="162.3" y="51">100nF</text>
<text x="126.9" y="58.4">4.7uF/10V</text>
<text x="134.5" y="58.4">100nF</text>
<text x="98.9" y="63.8">U1</text>
<text x="254.1" y="71.4">4.7uF/10V</text>
<text x="261.7" y="68.8">C8</text>
<text x="279.5" y="68.6">C9</text>
<text x="279.5" y="71.1">100nF</text>
<text x="37.8" y="73.9">ICSP</text>
<text x="162.3" y="78">W1</text>
<text x="251.5" y="76.5">J3</text>
<text x="160" y="83.8">C1</text>
<text x="160" y="86.4">100nF</text>
<text x="193" y="89.2">FT232RL</text>
<text x="231.2" y="91.4">C7</text>
<text x="231.2" y="94">100nF</text>
<text x="251.5" y="94.2">Micro USB</text>
<text x="273.2" y="91.7">L1</text>
<text x="78.6" y="109.3">Y</text>
<text x="78.6" y="111.8">16MHZ</text>
<text x="222" y="111.8">R1</text>
<text x="157.4" y="114.6">RST</text>
<text x="70.9" y="122">C5</text>
<text x="70.9" y="124.5">15PF</text>
<text x="78.6" y="122">C6</text>
<text x="78.6" y="124.5">15PF</text>
<text x="119.2" y="124.8">ATMEGA328P-AU</text>
<text x="182.6" y="129.8">PWR</text>
<text x="190.5" y="129.8">REDLED</text>
<text x="222" y="127.6">1KX4</text>
<text x="222" y="137.2">R2</text>
<text x="182.6" y="140">L GRLED</text>
<text x="65.8" y="152.7">LM1117-5</text>
<text x="111.4" y="152.5">D1</text>
<text x="182.6" y="150.5">TX</text>
<text x="188" y="150.2">GRLED</text>
<text x="222" y="153">1KX4</text>
<text x="98.9" y="160.1">C2</text>
<text x="111.4" y="160.6">MBR0520</text>
<text x="182.6" y="160.6">RX</text>
<text x="188" y="160.4">GRLED</text>
<text x="80.3" y="168">U3</text>
<text x="98.9" y="162.9">4.7uF/10V</text>
</g>
<g font-size="2.3" fill="#262626">
<text x="22.6" y="28.2">D0/RX</text>
<text x="22.6" y="25.6">D1/TX</text>
<text x="22.6" y="30.7">RESET</text>
<text x="22.6" y="35.8">D2</text>
<text x="60.7" y="35.8">A7</text>
<text x="60.7" y="30.7">RESET</text>
<text x="22.6" y="38.3">D3</text>
<text x="22.6" y="40.9">D4</text>
<text x="60.7" y="40.9">A5</text>
<text x="60.7" y="38.3">A6</text>
<text x="22.6" y="43.4">D5</text>
<text x="22.6" y="45.9">D6</text>
<text x="60.7" y="45.9">A3</text>
<text x="60.7" y="43.4">A4</text>
<text x="152.4" y="45.9">RESET</text>
<text x="170.1" y="43.4">RX</text>
<text x="22.6" y="48.5">D7</text>
<text x="22.6" y="51">D8</text>
<text x="22.6" y="53.6">D9</text>
<text x="60.7" y="53.6">A0</text>
<text x="60.7" y="51">A1</text>
<text x="60.7" y="48.5">A2</text>
<text x="170.1" y="53.6">TX</text>
<text x="22.6" y="56.1">D10</text>
<text x="22.6" y="58.7">D11/MOSI</text>
<text x="60.7" y="56.1">AREF</text>
<text x="223.6" y="56.1">RX_LED</text>
<text x="223.6" y="58.7">TX_LED</text>
<text x="22.6" y="61.2">D12/MISO</text>
<text x="60.7" y="61.2">D13/SCK</text>
<text x="86.2" y="68.8">D0/RX</text>
<text x="86.2" y="71.4">D1/TX</text>
<text x="147.2" y="71.4">A7</text>
<text x="22.6" y="76.5">D12/MISO</text>
<text x="86.2" y="73.9">D2</text>
<text x="86.2" y="76.5">D3</text>
<text x="147.2" y="73.9">A6</text>
<text x="22.6" y="79">D13/SCK</text>
<text x="22.6" y="81.5">RESET</text>
<text x="60.7" y="79">D11/MOSI</text>
<text x="86.2" y="79">D4</text>
<text x="86.2" y="81.5">D5</text>
<text x="149.8" y="79">AREF</text>
<text x="86.2" y="84.1">D6</text>
<text x="86.2" y="86.6">D7</text>
<text x="86.2" y="89.2">D8</text>
<text x="86.2" y="91.7">D9</text>
<text x="86.2" y="94.2">D10</text>
<text x="147.2" y="94.2">A0</text>
<text x="83.6" y="96.8">D11/MOSI 15</text>
<text x="83.6" y="99.4">D12/MISO 16</text>
<text x="83.6" y="101.9">D13/SCK</text>
<text x="147.2" y="96.8">A1</text>
<text x="147.2" y="99.4">A2</text>
<text x="147.2" y="101.9">A3</text>
<text x="147.2" y="104.4">A4</text>
<text x="147.2" y="107">A5</text>
<text x="147.2" y="109.5">RESET</text>
<text x="208.3" y="117.1">TX</text>
<text x="208.3" y="114.6">RX</text>
<text x="243.9" y="119.7">RESET</text>
<text x="243.9" y="114.6">D0/RX</text>
<text x="243.9" y="117.1">D1/TX</text>
<text x="205.8" y="140">LED2</text>
<text x="205.8" y="142.6">LED1</text>
<text x="241.4" y="142.6">D13/SCK</text>
<text x="205.8" y="147.7">LED3</text>
<text x="205.8" y="145.1">LED4</text>
<text x="241.4" y="145.1">TX_LED</text>
<text x="241.4" y="147.7">RX_LED</text>
</g>
<g font-size="2.3" fill="#1c1c1c">
<text x="71.5" y="26.9">VIN</text>
<text x="71.5" y="34.5">+5v</text>
<text x="173.6" y="35.8">+5v</text>
<text x="227" y="35.8">+5v</text>
<text x="112.5" y="43.4">+5v</text>
<text x="74" y="59.9">3V3</text>
<text x="269" y="61.2">VUSB</text>
<text x="56.5" y="71.4">+5v</text>
<text x="155.7" y="71.4">+5v</text>
<text x="226.8" y="68.8">3V3</text>
<text x="173.6" y="76.5">+5v</text>
<text x="196.8" y="120.9">+5v</text>
<text x="254.6" y="141.3">+5v</text>
<text x="43.6" y="147.7">VIN</text>
<text x="94.7" y="147.7">+5v</text>
<text x="126.5" y="150.2">VUSB</text>
<text x="173.9" y="156.5">+5v</text>
<text x="173.9" y="166.7">+5v</text>
</g>
</svg>
